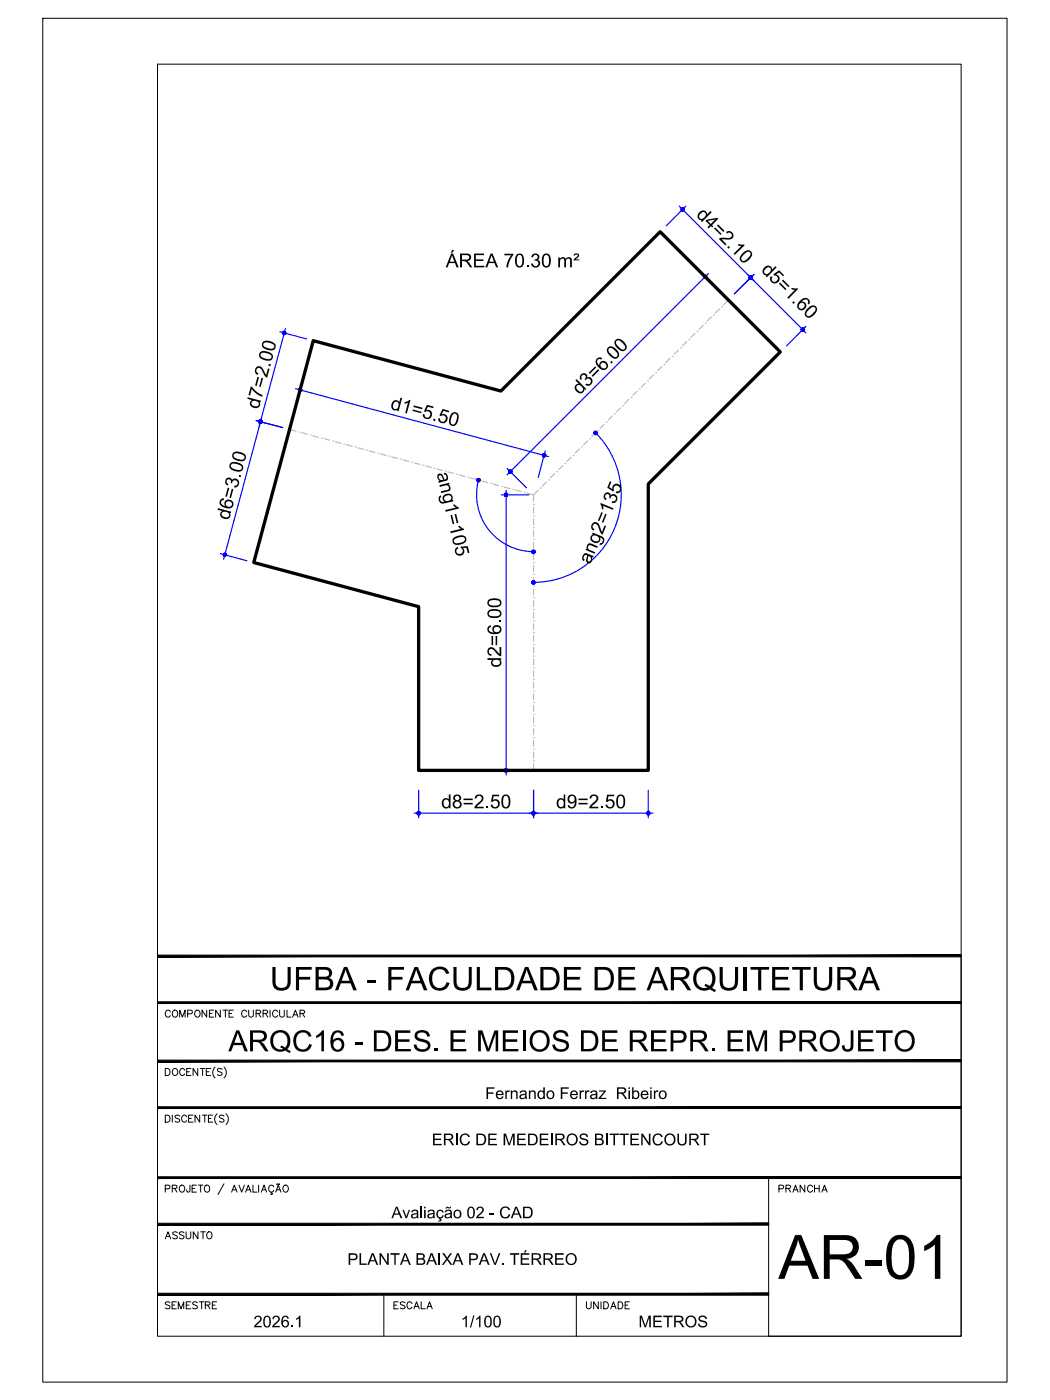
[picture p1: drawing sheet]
<svg xmlns="http://www.w3.org/2000/svg" width="229mm" height="305mm" viewBox="0 0 229 305" stroke-linecap="round" stroke-linejoin="round" font-family="sans-serif">
<!-- layer: ARQ_EIXO CINZA 04 -->
<g fill="none" stroke="#bababa" stroke-width=".25">
<path d="M144.1 79.8l-.9 .9M144.6 79.3h.1M145.9 78l-.9 .9M146.3 77.6h.1M147.7 76.2l-.9 .9M148.1 75.7h.1M149.5 74.4l-.9 .9M149.9 74h.1M151.3 72.6l-.9 .9M151.7 72.1h.1M153.1 70.8l-.9 .9M153.5 70.4h.1"/>
<path d="M154.9 69l-.9 .9M155.3 68.6h.1M156.7 67.2l-.9 .9M157.1 66.8h.1M158.6 65.3l-1 1M63 93.5l1.4 .4M65.1 94.1h.1M65.7 94.2l1.2 .3M67.5 94.7h.1M68.1 94.9l1.2 .3M70 95.4h.1M70.6 95.5l1.2 .3"/>
<path d="M72.4 96h.1M73 96.2l1.3 .3M74.8 96.7h.1M75.5 96.8l1.2 .4M77.3 97.3h.1M77.9 97.5l1.3 .3M79.8 98h.1M80.4 98.2l1.2 .3M82.2 98.6h.1M82.8 98.8l1.3 .3M84.7 99.3h.1M85.3 99.5l1.2 .3"/>
<path d="M87.1 99.9h.1M124.3 99.5l-.9 1M124.8 99.1h.1M126.2 97.7l-1 .9M126.6 97.3h.1M127.9 96l-.9 .9M128.4 95.5h.1M129.8 94.1l-1 .9M130.2 93.7h.1M131.5 92.4l-.9 .9M132 91.9h.1M133.3 90.6l-.9 .8"/>
<path d="M133.8 90.1h.1M135.1 88.8l-.9 .9M135.6 88.3h.1M136.9 87l-.9 .9M138.7 85.2l-.9 .9M139.1 84.7h.1M140.5 83.4l-.9 .9M141 82.9h.1M142.3 81.6l-.9 .9M142.7 81.2h.1M87.8 100.1l1.2 .4M89.6 100.6h.1"/>
<path d="M90.2 100.8l1.2 .3M92 101.3h.1M92.7 101.4l1.2 .4M104.3 104.6h.1M104.9 104.7l1.2 .4M106.8 105.2h.1M107.4 105.4l1.2 .3M109.2 105.9h.1M109.8 106l1.2 .4M111.7 106.6h.1M112.3 106.7l1.2 .3M114.1 107.2h.1"/>
<path d="M114.7 107.4l1.5 .3M116.2 120h.1M116.2 117.4h.1M116.2 114.9h.1M116.2 112.4h.1M116.2 109.8h.1M116.2 110.4v1.3M116.2 113v1.3M116.2 115.5v1.3M116.2 118.1v1.2M117.2 106.7l-1 1v1.5M117.6 106.3h.1"/>
<path d="M119 104.9l-.9 .9M119.4 104.5h.1M120.7 103.1l-.9 .9M121.2 102.7h.1M122.6 101.3l-.9 .9M123 100.9h.1M116.2 137.8h.1M116.2 135.2h.1M116.2 132.7h.1M116.2 130.1h.1M116.2 127.6h.1M116.2 125.1h.1"/>
<path d="M116.2 122.5h.1M116.2 120.6v1.3M116.2 123.1v1.3M116.2 125.7v1.3M116.2 128.2v1.3M116.2 130.8v1.2M116.2 133.3v1.3M116.2 135.8v1.3M116.2 138.4v1.3M116.2 158h.1M116.2 155.5h.1M116.2 153h.1"/>
<path d="M116.2 150.4h.1M116.2 147.9h.1M116.2 145.4h.1M116.2 142.8h.1M116.2 140.3h.1M116.2 140.9v1.3M116.2 143.5v1.2M116.2 146v1.2M116.2 148.5v1.3M116.2 151v1.3M116.2 153.6v1.3M116.2 156.1v1.3"/>
<path d="M116.2 158.7v1.2M116.2 165.7h.1M116.2 163.1h.1M116.2 160.6h.1M116.2 161.2v1.3M116.2 163.7v1.3M116.2 166.3v1.4"/>
</g>
<!-- layer: COTA AZUL -->
<g fill="none" stroke="#00f" stroke-width=".25">
<path d="M147.9 44.9l27.6 27.6M149.3 44.9l-4.2 4.2M152.8 59.6l4.3 4.2M154.2 59.6l-43.8 43.8M164.2 59.7l-4.3 4.3M60.9 72.2l5.8 1.6M62.1 71.5l-13.4 50.3M175.5 71l-4.3 4.3M55.8 91.6l5.8 1.5M64.3 84.6l55.1 14.8M65.6 83.9l-1.5 5.8M118.7 98.2l-1.5 5.8"/>
<path d="M129.7 94.2a19.1 19.1 0 0 1 4.1 20.8 19.1 19.1 0 0 1-17.6 11.8M104.2 104.5a12.4 12.4 0 0 0 12 15.6M109.2 107.7h5.9M110.2 106.7v62M110.4 102l4.2 4.2M48 120.5l5.8 1.6M90.2 177h52M91.1 172v6.1M109.2 167.7h5.9M116.2 172v6.1M141.1 172v6.1"/>
</g>
<g fill="#00f" stroke="#00f" stroke-width=".22">
<path d="M65 84.8v.2l.3-.1zM65 85l.3-.1-.2 .3zM65.3 84.9l-.2 .3 .1 .1z"/>
<path d="M65.3 84.9l-.1 .4h.2zM65.3 84.9l.3 .3-.2 .1zM65.3 84.9l.3 .3 .1-.2z"/>
<path d="M65.3 84.9l.4 .1v-.2zM65.3 84.9l.3-.3 .1 .2zM65.4 84.5l-.1 .4 .3-.3z"/>
<path d="M65.2 84.5l.1 .4 .1-.4zM65.1 84.6l.1-.1 .1 .4zM65.1 84.6l-.1 .2 .3 .1z"/>
<path d="M118.4 99.1l.4 .1v-.2zM118.7 98.8l.1 .2-.4 .1zM118.5 98.8l-.1 .3 .3-.3z"/>
<path d="M118.4 98.8v.3l.1-.3zM118.2 98.8h.2v.3zM118.2 98.8l-.1 .2 .3 .1z"/>
<path d="M118.1 99v.2l.3-.1zM118.1 99.2l.3-.1-.2 .3zM118.2 99.4l.2 .1v-.4z"/>
<path d="M118.4 99.1v.4h.1zM118.4 99.1l.3 .3-.2 .1zM118.4 99.1l.3 .3 .1-.2z"/>
<path d="M110 107.4l.2 .3v-.3zM110 107.4l.2 .3-.3-.2zM109.9 107.5l-.1 .2h.4z"/>
<path d="M109.8 107.7l.1 .2 .3-.2zM109.9 107.9l.3-.2-.2 .4zM110.2 107.7l-.2 .4h.2z"/>
<path d="M110.2 107.7v.4h.2zM110.2 107.7l.3 .2-.1 .2zM110.2 107.7l.3 .2v-.2z"/>
<path d="M110.2 107.7h.3v-.2zM110.4 107.4l.1 .1-.3 .2zM110.2 107.4v.3l.2-.3z"/>
<path d="M110.2 167.7v.4h.2zM110.2 167.7l.3 .2-.1 .2zM110.2 167.7l.3 .2v-.2z"/>
<path d="M110.2 167.7h.3v-.1zM110.4 167.4l.1 .2-.3 .1zM110.2 167.3v.4l.2-.3z"/>
<path d="M110 167.4l.2 .3v-.4zM110 167.4l.2 .3-.3-.1zM109.9 167.6l-.1 .1h.4z"/>
<path d="M109.8 167.7l.1 .2 .3-.2zM109.9 167.9l.3-.2-.2 .4zM110.2 167.7l-.2 .4h.2z"/>
<path d="M110.8 103h.2l.1-.3zM111.1 102.7l.1 .3h-.2zM111.1 102.7l.1 .3h.2z"/>
<path d="M111.1 102.7l.3 .3 .1-.2zM111.1 102.7l.4-.1v.2zM111.1 102.7l.4-.1-.1-.2z"/>
<path d="M111.2 102.3l-.1 .4 .3-.3zM111 102.3h.2l-.1 .4zM110.8 102.4l.3 .3-.1-.4z"/>
<path d="M110.8 102.4l-.1 .2 .4 .1zM110.7 102.6l.4 .1-.4 .1zM110.7 102.8l.1 .2 .3-.3z"/>
<path d="M153.6 59.9l-.1 .4 .3-.3zM153.4 59.9h.2l-.1 .4zM153.3 60l.2 .3-.1-.4z"/>
<path d="M153.3 60l-.1 .2 .3 .1zM153.2 60.2l.3 .1-.3 .1zM153.2 60.4l.1 .1 .2-.2z"/>
<path d="M153.3 60.5l.1 .1 .1-.3zM153.5 60.3l.1 .3h-.2zM153.5 60.3l.1 .3 .2-.1z"/>
<path d="M153.5 60.3l.3 .2 .1-.1zM153.5 60.3l.4-.1v.2zM153.8 60l-.3 .3 .4-.1z"/>
<path d="M148.3 45.3v.2l.3 .1zM148.3 45.5l.3 .1-.3 .1zM148.3 45.7v.1l.3-.2z"/>
<path d="M148.3 45.8l.2 .2 .1-.4zM148.6 45.6l.1 .4h-.2zM148.6 45.6l.1 .4 .1-.2z"/>
<path d="M148.6 45.6l.2 .2 .2-.1zM148.6 45.6l.4-.1v.2zM148.8 45.3l-.2 .3 .4-.1z"/>
<path d="M148.7 45.2l-.1 .4 .2-.3zM148.5 45.2h.2l-.1 .4zM148.3 45.3l.3 .3-.1-.4z"/>
<path d="M163.4 60.5l.3 .2 .1-.2zM163.4 60.5l.4-.1v.1zM163.4 60.5l.4-.1-.1-.2z"/>
<path d="M163.5 60.1l-.1 .4 .3-.3zM163.4 60.1h.1l-.1 .4zM163.2 60.2l.2 .3v-.4z"/>
<path d="M163.2 60.2l-.1 .2 .3 .1zM163.1 60.4l.3 .1h-.3zM163.1 60.5l.1 .2 .2-.2z"/>
<path d="M163.4 60.5l-.2 .2 .2 .1zM163.4 60.5l.1 .3h-.1zM163.4 60.5l.1 .3 .2-.1z"/>
<path d="M163.2 60.2l-.1 .2 .3 .1zM163.1 60.4l.3 .1h-.3zM163.1 60.5l.1 .2 .2-.2z"/>
<path d="M163.4 60.5l-.2 .2 .2 .1zM163.4 60.5l.1 .3h-.1zM163.4 60.5l.1 .3 .2-.1z"/>
<path d="M163.4 60.5l.3 .2 .1-.2zM163.4 60.5l.4-.1v.1zM163.4 60.5l.4-.1-.1-.2z"/>
<path d="M163.5 60.1l-.1 .4 .3-.3zM163.4 60.1h.1l-.1 .4zM163.2 60.2l.2 .3v-.4z"/>
<path d="M174.8 71.8l.2 .2 .1-.2zM174.8 71.8l.3-.1v.1zM174.8 71.8l.3-.1-.1-.2z"/>
<path d="M174.8 71.4v.4l.2-.3zM174.7 71.4h.1v.4zM174.5 71.5l.3 .3-.1-.4z"/>
<path d="M174.5 71.5l-.1 .2 .4 .1zM174.4 71.7l.4 .1h-.4zM174.4 71.8l.1 .2 .3-.2z"/>
<path d="M174.5 72l.2 .1 .1-.3zM174.8 71.8v.3h-.1zM174.8 71.8v.3l.2-.1z"/>
<path d="M56.6 91.4l.1 .4 .1-.4zM56.4 91.5l.2-.1 .1 .4zM56.4 91.5l-.1 .2 .4 .1z"/>
<path d="M56.3 91.7v.2l.4-.1zM56.3 91.9l.4-.1-.3 .3zM56.4 92.1l.2 .1 .1-.4z"/>
<path d="M56.7 91.8l-.1 .4h.2zM56.7 91.8l.3 .3-.2 .1zM56.7 91.8l.3 .3 .1-.2z"/>
<path d="M56.7 91.8l.4 .1v-.2zM57 91.5l.1 .2-.4 .1zM56.8 91.4l-.1 .4 .3-.3z"/>
<path d="M48.9 120.8v.4h.1zM48.9 120.8l.3 .2-.2 .2zM48.9 120.8l.3 .2 .1-.1z"/>
<path d="M48.9 120.8l.4 .1v-.2zM48.9 120.8l.3-.3 .1 .2zM49 120.4l-.1 .4 .3-.3z"/>
<path d="M48.9 120.4v.4l.1-.4zM48.7 120.5l.2-.1v.4zM48.7 120.5l-.1 .2 .3 .1z"/>
<path d="M48.6 120.7v.2l.3-.1zM48.6 120.9l.3-.1-.2 .2zM48.9 120.8l-.2 .2 .2 .2z"/>
<path d="M56.7 91.8l-.1 .4h.2zM56.7 91.8l.3 .3-.2 .1zM56.7 91.8l.3 .3 .1-.2z"/>
<path d="M56.7 91.8l.4 .1v-.2zM57 91.5l.1 .2-.4 .1zM56.8 91.4l-.1 .4 .3-.3z"/>
<path d="M56.6 91.4l.1 .4 .1-.4zM56.4 91.5l.2-.1 .1 .4zM56.4 91.5l-.1 .2 .4 .1z"/>
<path d="M56.3 91.7v.2l.4-.1zM56.3 91.9l.4-.1-.3 .3zM56.4 92.1l.2 .1 .1-.4z"/>
<path d="M61.8 72.1l.1 .4 .1-.4zM61.6 72.2l.2-.1 .1 .4zM61.6 72.2l-.1 .2 .4 .1z"/>
<path d="M61.5 72.4v.2l.4-.1zM61.5 72.6l.4-.1-.3 .3zM61.9 72.5l-.3 .3 .2 .1z"/>
<path d="M61.9 72.5l-.1 .4h.2zM61.9 72.5l.2 .3-.1 .1zM61.9 72.5l.2 .3 .1-.2z"/>
<path d="M61.9 72.5l.3 .1v-.2zM62.1 72.2l.1 .2-.3 .1zM62 72.1l-.1 .4 .2-.3z"/>
<path d="M116.2 177h.3v-.1zM116.3 176.7l.2 .2-.3 .1zM116.2 176.7v.3l.1-.3z"/>
<path d="M116 176.7l.2 .3v-.3zM116 176.7l.2 .3-.4-.1zM115.8 176.9v.1h.4z"/>
<path d="M115.8 177v.2l.4-.2zM115.8 177.2l.4-.2-.2 .4zM116.2 177l-.2 .4h.2z"/>
<path d="M116.2 177v.4h.1zM116.2 177l.3 .2-.2 .2zM116.2 177l.3 .2v-.2z"/>
<path d="M90.8 177v.2l.3-.2zM90.8 177.2l.3-.2-.1 .4zM91.1 177l-.1 .4h.1z"/>
<path d="M91.1 177v.4h.3zM91.1 177l.4 .2-.1 .2zM91.1 177l.4 .2v-.2z"/>
<path d="M91.1 177h.4v-.1zM91.4 176.7l.1 .2-.4 .1zM91.1 176.7v.3l.3-.3z"/>
<path d="M91 176.7l.1 .3v-.3zM91 176.7l.1 .3-.3-.1zM90.8 176.9v.1h.3z"/>
<path d="M141.1 177h.4v-.1zM141.4 176.7l.1 .2-.4 .1zM141.1 176.7v.3l.3-.3z"/>
<path d="M141 176.7l.1 .3v-.3zM141 176.7l.1 .3-.3-.1zM140.8 176.9v.1h.3z"/>
<path d="M140.8 177v.2l.3-.2zM140.8 177.2l.3-.2-.1 .4zM141.1 177l-.1 .4h.1z"/>
<path d="M141.1 177v.4h.3zM141.1 177l.4 .2-.1 .2zM141.1 177l.4 .2v-.2z"/>
<path d="M115.8 177v.2l.4-.2zM115.8 177.2l.4-.2-.2 .4zM116.2 177l-.2 .4h.2z"/>
<path d="M116.2 177v.4h.1zM116.2 177l.3 .2-.2 .2zM116.2 177l.3 .2v-.2z"/>
<path d="M116.2 177h.3v-.1zM116.3 176.7l.2 .2-.3 .1zM116.2 176.7v.3l.1-.3z"/>
<path d="M116 176.7l.2 .3v-.3zM116 176.7l.2 .3-.4-.1zM115.8 176.9v.1h.4z"/>
<path d="M104.1 104.2l.1 .3 .1-.3zM103.9 104.3l.2-.1 .1 .3zM103.9 104.3l-.1 .1 .4 .1z"/>
<path d="M103.8 104.4v.2l.4-.1zM103.8 104.6l.4-.1-.3 .3zM103.9 104.8l.2 .1 .1-.4z"/>
<path d="M104.2 104.5l-.1 .4h.2zM104.2 104.5l.2 .3-.1 .1zM104.2 104.5l.2 .3 .1-.2z"/>
<path d="M104.2 104.5l.3 .1v-.2zM104.4 104.3l.1 .1-.3 .1zM104.3 104.2l-.1 .3 .2-.2z"/>
<path d="M116.2 120.1h.3v-.2zM116.3 119.8l.2 .1-.3 .2zM116.2 119.8v.3l.1-.3z"/>
<path d="M116 119.8l.2 .3v-.3zM116 119.8l.2 .3-.4-.2zM115.8 119.9v.2h.4z"/>
<path d="M115.8 120.1v.2l.4-.2zM115.8 120.3l.4-.2-.2 .4zM116.2 120.1l-.2 .4h.2z"/>
<path d="M116.2 120.1v.4h.1zM116.2 120.1l.3 .2-.2 .2zM116.2 120.1l.3 .2v-.2z"/>
<path d="M115.8 126.8v.2l.4-.2zM115.8 127l.4-.2-.2 .3zM116.2 126.8l-.2 .3 .2 .1z"/>
<path d="M116.2 126.8v.4l.1-.1zM116.2 126.8l.3 .2-.2 .1zM116.2 126.8l.3 .2v-.2z"/>
<path d="M116.2 126.8h.3v-.2zM116.3 126.5l.2 .1-.3 .2zM116.2 126.4v.4l.1-.3z"/>
<path d="M116 126.5l.2 .3v-.4zM116 126.5l.2 .3-.4-.2zM115.8 126.6v.2h.4z"/>
<path d="M129.4 94l-.1 .1 .4 .1zM129.3 94.1l.4 .1-.4 .1zM129.3 94.3l.1 .2 .3-.3z"/>
<path d="M129.4 94.5l.1 .1 .2-.4zM129.7 94.2l.1 .4h-.3zM129.7 94.2l.1 .4 .1-.1z"/>
<path d="M129.7 94.2l.2 .3 .1-.2zM129.7 94.2l.3-.1v.2zM129.9 94l-.2 .2 .3-.1z"/>
<path d="M129.8 93.9l-.1 .3 .2-.2zM129.5 93.9h.3l-.1 .3zM129.4 94l.3 .2-.2-.3z"/>
</g>
<!-- layer: 0 -->
<path d="M68.2 74.2l40.9 10.9 34.6-34.6 26.2 26.1-28.8 28.8v62.3h-50v-35.6l-35.9-9.6z" fill="none" stroke="#000" stroke-width=".72"/>
<!-- layer: MRG_EXTERNA -->
<path d="M9.3 4h209.9v296.9h-209.9z" fill="none" stroke="#000" stroke-width=".22"/>
<!-- layer: MRG_INTERNA -->
<path d="M34.3 14h175v276.9h-175z" fill="none" stroke="#000" stroke-width=".22"/>
<!-- layer: SIMB_01 -->
<g fill="#000" stroke="#000" stroke-width=".22">
<path d="M34.3 218.1v.4l175-.4zM34.3 218.5l175-.4v.4z"/>
<path d="M34.3 207.9v.4l175-.4zM34.3 208.3l175-.4v.4z"/>
<path d="M34.3 230.8v.4l175-.4zM34.3 231.2l175-.4v.4z"/>
<path d="M34.3 256.2v.4l175-.4zM34.3 256.6l175-.4v.4z"/>
<path d="M34.3 241v.3l175-.3zM34.3 241.3l175-.3v.3z"/>
<path d="M34.3 266.3v.4l133-.4zM34.3 266.7l133-.4v.4z"/>
<path d="M34.3 282h133v-.4zM34.3 281.6h133l-133 .4z"/>
</g>
<g fill="none" stroke="#000" stroke-width=".22">
<path d="M45 219.9v1.5l-1-1.5v1.5M46.5 219.9h-.9v1.5h.9M48 219.9v1.5l-1.1-1.5v1.5M48.6 219.9h1M49.1 219.9v1.5M50.8 219.9h-.9v1.5h.9M54.1 219.9v1.1l.5 .4h.3l.3-.4v-1.1M58.8 219.9v1.5M60.9 219.9v1.1l.4 .4 .5-.2 .1-1.3M62.5 219.9v1.5h.9M209.3 208.1v82.8h-42v-34.5M36 232.6h.5a.82 .82 0 0 1 .5 .8 .82 .82 0 0 1-.5 .7h-.5z"/>
<path d="M37.1 220.3a.56 .56 0 0 0-.7-.4 .56 .56 0 0 0-.4 .6 .63 .63 0 0 0 .2 .8 .63 .63 0 0 0 .9-.2M37.7 220.1a.72 .72 0 0 1 1 .2 .72 .72 0 0 1-.3 1.1 .72 .72 0 0 1-.9-.4 .72 .72 0 0 1 .2-.9zM37.7 232.8a.72 .72 0 0 1 1 .2 .72 .72 0 0 1-.3 1.1 .72 .72 0 0 1-.9-.4 .72 .72 0 0 1 .2-.9zM39.1 221.4v-1.5l.6 1.5 .6-1.5v1.5M40.2 233a.56 .56 0 0 0-.6-.4 .56 .56 0 0 0-.5 .6 .63 .63 0 0 0 .3 .8 .63 .63 0 0 0 .8-.2M40.6 233.3h.6M40.9 220.7l.9-.1v-.5l-.3-.2h-.6v1.5M41.6 232.6h-1v1.5h1M42.7 220a.71 .71 0 0 1 .9 .7 .71 .71 0 0 1-.9 .7l-.3-.5v-.4zM43.1 232.6v1.5l-1.1-1.5v1.5M43.6 232.6h1M44.1 232.6v1.5"/>
<path d="M44.9 233.3h.6M45.6 220.6h.5M45.9 232.6h-1v1.5h1M46.8 232.3a1.57 1.57 0 0 0 0 2.4M48.3 232.8l-.3-.2-.7 .2 .2 .4 .5 .2 .3 .3v.2l-.3 .2-.7-.2M48.8 232.3a1.57 1.57 0 0 1 0 2.4M49.9 220.6h.5M53.7 220.3a.56 .56 0 0 0-.6-.4 .56 .56 0 0 0-.5 .6 .63 .63 0 0 0 .3 .8 .63 .63 0 0 0 .8-.2M55.8 220.6h.8l.2-.4-.4-.3h-.6v1.5M56.3 220.6l.5 .8M57.3 220.6h.8l.2-.4-.4-.3h-.6v1.5M57.8 220.6l.5 .8"/>
<path d="M60.5 220.3a.56 .56 0 0 0-.7-.4 .56 .56 0 0 0-.4 .6 .63 .63 0 0 0 .2 .8 .63 .63 0 0 0 .9-.2M63.7 221.4l.6-1.5 .6 1.5M63.9 220.9h.7M65.3 220.6h.9l.1-.4-.3-.3h-.7v1.5M65.8 220.6l.5 .8M36 242.8h.5a.82 .82 0 0 1 .5 .7 .82 .82 0 0 1-.5 .8h-.5zM36 258.8l.9-.1 .1-.6-1-.1v1.5M37.5 258.7l1-.1v-.5l-1-.1v1.5M37.5 242.8v1.5M38 258.7l.5 .8M39.1 243l-.3-.2-.7 .2 .2 .4 .7 .3 .1 .2v.2l-.3 .2-.7-.2M39.2 258.2a.72 .72 0 0 1 1 .2 .72 .72 0 0 1-.3 1.1 .72 .72 0 0 1-.9-.4 .72 .72 0 0 1 .2-.9z"/>
<path d="M40.6 243.2a.56 .56 0 0 0-.6-.4 .56 .56 0 0 0-.5 .6 .63 .63 0 0 0 .3 .8 .63 .63 0 0 0 .8-.2M41.1 243.5h.6M41.4 258l-.1 1.4-.4 .1-.2-.1-.1-.4M41.8 258.7h.6M42 242.8h-.9v1.5h.9M42.8 258h-1v1.5h1M43.2 258h1M43.5 242.8v1.5l-1-1.5v1.5M43.7 258v1.5M44.1 242.8h1M44.6 242.8v1.5M44.6 258.2a.63 .63 0 0 1 .8-.1 .63 .63 0 0 1 .2 .9 .57 .57 0 0 1-.5 .6 .57 .57 0 0 1-.6-.6z"/>
<path d="M45.4 243.5h.5M46.3 242.8h-.9v1.5h.9M47.2 242.5a1.57 1.57 0 0 0 0 2.3M48.8 243l-.4-.2-.6 .2 .1 .4 .7 .3 .2 .2v.2l-.4 .2-.6-.2M48.8 257.7l-1.3 2.4M49.2 242.5a1.57 1.57 0 0 1 0 2.3M50.4 259.5l.6-1.5 .6 1.5M50.7 259h.7M52 258l.6 1.5 .6-1.5M53.5 259.5l.6-1.5 .6 1.5M53.7 259h.7M55.1 258v1.5h.9"/>
<path d="M56.3 258v1.5M56.9 259.5l.6-1.5 .5 1.5M57.1 259h.7M59.1 259.5v.3l.2 .2h-.4M59.6 258.4a.6 .6 0 0 0-.9-.3 .6 .6 0 0 0-.2 .9 .54 .54 0 0 0 .4 .5 .54 .54 0 0 0 .7-.3M60 259.5l.6-1.5 .6 1.5M60.2 259h.8M60.3 257.8l-.1 .1M60.3 257.8h.2M60.5 257.8l.1 .1M60.6 257.9h.2M60.9 257.7l-.1 .2"/>
<path d="M61.8 258.2a.72 .72 0 0 1 1 .2 .72 .72 0 0 1-.3 1.1 .72 .72 0 0 1-.9-.4 .72 .72 0 0 1 .2-.9zM83.6 281.8v9.1M125.5 281.8v9.1"/>
</g>
<text font-size="13.3" x="169.5" y="278.4">AR-01</text>
<text font-size="7.1" x="58.8" y="215.6">UFBA - FACULDADE DE ARQUITETURA</text>
<text font-size="6.4" x="49.7" y="228.9">ARQC16 - DES. E MEIOS DE REPR. EM PROJETO</text>
<g font-size="4.4">
<text x="168.3" y="260.7">PRANCHA</text>
<text x="34.9" y="270.9">ASSUNTO</text>
<text x="34.9" y="286.1">SEMESTRE</text>
<text x="84.7" y="286.1">ESCALA</text>
<text x="126.3" y="286.1">UNIDADE</text>
</g>
<g font-size="4.2">
<text x="151.4" y="46.9" transform="rotate(45 151.4 46.9)">d4=2.10</text>
<text x="97.1" y="58.2">ÁREA 70.30 m²</text>
<text x="165.5" y="58.9" transform="rotate(45 165.5 58.9)">d5=1.60</text>
<text x="56.3" y="89.2" transform="rotate(-75 56.3 89.2)">d7=2.00</text>
<text x="84.8" y="89" transform="rotate(15 84.8 89)">d1=5.50</text>
<text x="126.2" y="86.1" transform="rotate(-45 126.2 86.1)">d3=6.00</text>
<text x="95.1" y="103.1" transform="rotate(77 95.1 103.1)">ang1=105</text>
<text x="49.8" y="113.4" transform="rotate(-75 49.8 113.4)">d6=3.00</text>
<text x="128.4" y="123" transform="rotate(-67 128.4 123)">ang2=135</text>
<text x="109.1" y="145.3" transform="rotate(-90 109.1 145.3)">d2=6.00</text>
<text x="96.1" y="176">d8=2.50</text>
<text x="121" y="176">d9=2.50</text>
</g>
<g font-size="3.5">
<text x="105.6" y="239.3">Fernando Ferraz Ribeiro</text>
<text x="94" y="249.3">ERIC DE MEDEIROS BITTENCOURT</text>
<text x="85.2" y="265.2">Avaliação 02 - CAD</text>
<text x="75.6" y="275.4">PLANTA BAIXA PAV. TÉRREO</text>
<text x="55.2" y="289">2026.1</text>
<text x="100.3" y="289">1/100</text>
<text x="139" y="289">METROS</text>
</g>
</svg>
